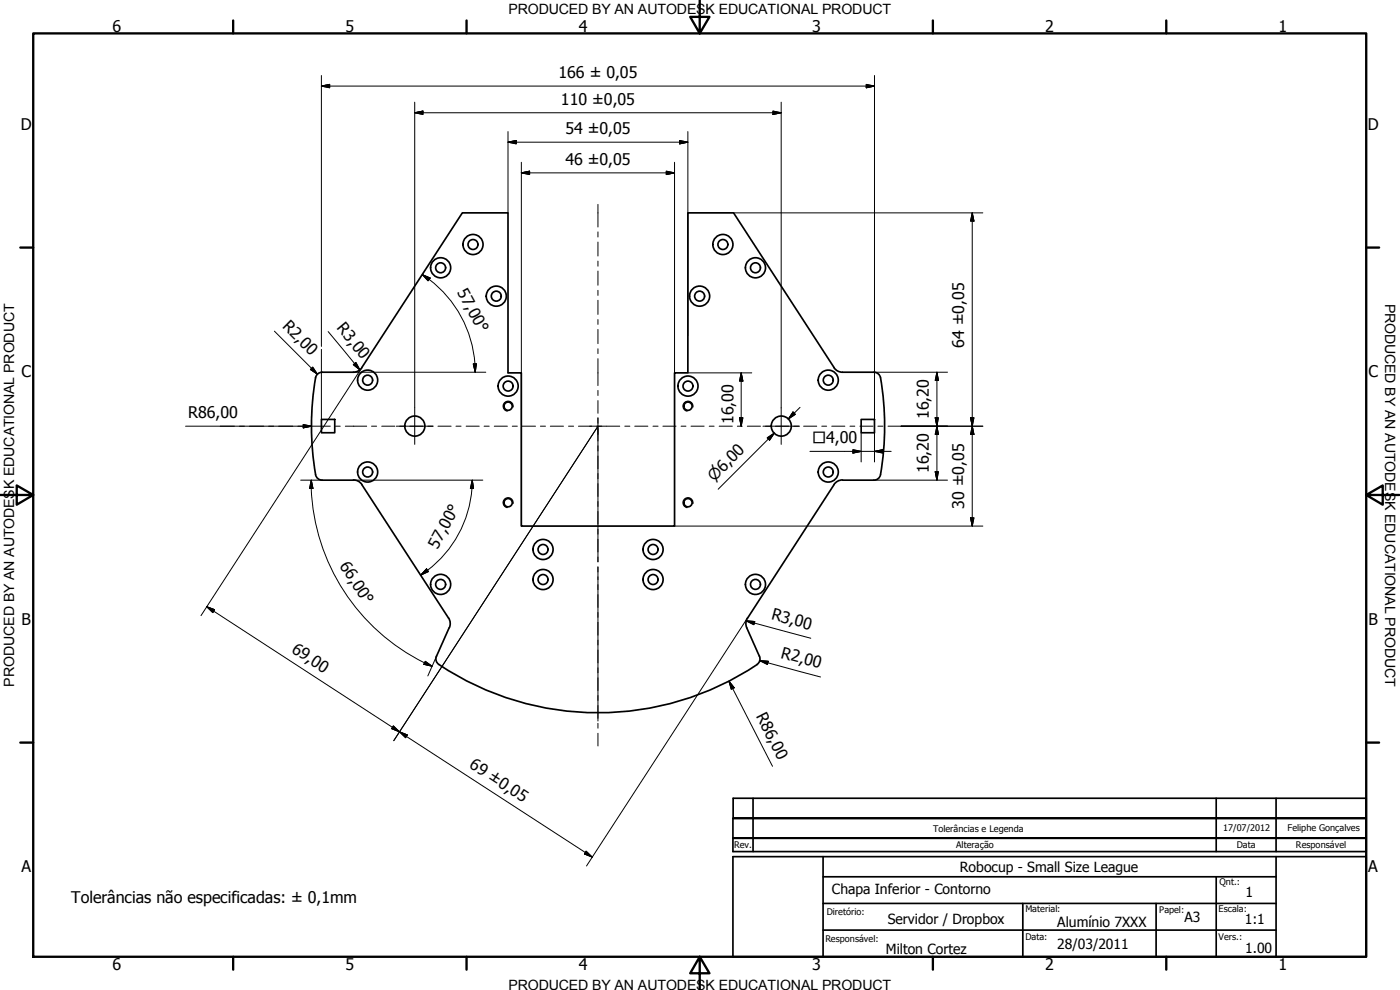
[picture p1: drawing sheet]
<svg xmlns="http://www.w3.org/2000/svg" width="420mm" height="297mm" viewBox="0 0 420 297" stroke-linecap="round" stroke-linejoin="round" font-family="sans-serif">
<!-- layer: Visible (ISO) -->
<g fill="none" stroke="#000" stroke-width=".51">
<path d="M94.7 113.3a86 86 0 0 0 0 29.1M96.7 111.7l-1.3 .5-.7 1.1M108.6 110.3l30.1-46.4h13.8v48h4v45.9h45.9v-45.9h4v-48h13.8l30.4 46.8 1.2 .8 1 .2h9.5M108.6 110.3l-.7 .7-1.3 .6-10 .1M262.3 111.7l1.3 .5a3.5 3.5 0 0 1 .9 2.8 84.2 84.2 0 0 1-.4 27.9l-.9 .9-.9 .3M96.5 125.8h4v4h-4zM258.4 125.8h4v4h-4zM94.7 142.4l.7 1.2 1.3 .5M96.6 144.1h9.5M106.1 144l1.4 .4 1.1 1M108.6 145.4l26 40.1M252.8 144l-1 .2-1.2 .8-26.5 40.9-.3 1 .3 1.4 4 9-.3 1.4-.6 .7"/>
<path d="M252.9 144.1h9.4M131.7 199.4a86 86 0 0 0 95.5 0M134.6 185.4l.5 1.5-.2 1.4M134.8 188.3l-4 9 .3 1.4 .6 .7"/>
<circle cx="142" cy="73.4" r="1.49"/>
<circle cx="142" cy="73.4" r="3"/>
<circle cx="216.9" cy="73.4" r="1.49"/>
<circle cx="216.9" cy="73.4" r="3"/>
<circle cx="132.2" cy="80.3" r="1.49"/>
<circle cx="132.2" cy="80.3" r="3"/>
<circle cx="148.9" cy="88.9" r="1.49"/>
<circle cx="148.9" cy="88.9" r="3"/>
<circle cx="210" cy="88.9" r="1.49"/>
<circle cx="210" cy="88.9" r="3"/>
<circle cx="226.7" cy="80.3" r="1.49"/>
<circle cx="226.7" cy="80.3" r="3"/>
<circle cx="110.3" cy="114.1" r="1.49"/>
<circle cx="110.3" cy="114.1" r="3"/>
<circle cx="152.5" cy="115.8" r="1.49"/>
<circle cx="152.5" cy="115.8" r="3"/>
<circle cx="206.5" cy="115.8" r="1.49"/>
<circle cx="206.5" cy="115.8" r="3"/>
<circle cx="248.6" cy="114.1" r="1.49"/>
<circle cx="248.6" cy="114.1" r="3"/>
<circle cx="124.5" cy="127.8" r="3"/>
<circle cx="152.5" cy="121.9" r="1.24"/>
<circle cx="206.5" cy="121.9" r="1.24"/>
<circle cx="234.5" cy="127.8" r="3"/>
<circle cx="110.3" cy="141.6" r="1.49"/>
<circle cx="110.3" cy="141.6" r="3"/>
<circle cx="152.5" cy="150.8" r="1.24"/>
<circle cx="206.5" cy="150.8" r="1.24"/>
<circle cx="248.6" cy="141.6" r="1.49"/>
<circle cx="248.6" cy="141.6" r="3"/>
<circle cx="132.2" cy="175.3" r="1.49"/>
<circle cx="132.2" cy="175.3" r="3"/>
<circle cx="163" cy="164.9" r="1.49"/>
<circle cx="163" cy="173.9" r="1.49"/>
<circle cx="163" cy="173.9" r="3"/>
<circle cx="163" cy="164.9" r="3"/>
<circle cx="196" cy="164.9" r="1.49"/>
<circle cx="196" cy="173.9" r="1.49"/>
<circle cx="196" cy="173.9" r="3"/>
<circle cx="196" cy="164.9" r="3"/>
<circle cx="226.7" cy="175.3" r="1.49"/>
<circle cx="226.7" cy="175.3" r="3"/>
</g>
<!-- layer: Visible Narrow (ISO) -->
<path d="M154 122.1a1.49 1.49 0 0 0-1.2-1.7 1.49 1.49 0 0 0-1.8 1.2 1.49 1.49 0 0 0 1.2 1.7M207.9 122.1a1.49 1.49 0 0 0-1.2-1.7 1.49 1.49 0 0 0-1.7 1.2 1.49 1.49 0 0 0 1.2 1.7M154 151.1a1.49 1.49 0 0 0-1.2-1.7 1.49 1.49 0 0 0-1.8 1.2 1.49 1.49 0 0 0 1.2 1.7M207.9 151.1a1.49 1.49 0 0 0-1.2-1.7 1.49 1.49 0 0 0-1.7 1.2 1.49 1.49 0 0 0 1.2 1.7" fill="none" stroke="#000" stroke-width=".38"/>
<!-- layer: Border (ISO) -->
<g fill="none" stroke="#000" stroke-width=".7">
<path d="M10 10h400v277.1h-400zM70 6.1v3.9M140 6.1v3.9M210 0v10l-2.9-4.9h5.8l-2.9 4.9M280 6.1v3.9M350 6.1v3.9M6.1 74.3h3.9M410 74.3h3.9M0 148.5h10l-5-2.8v5.7l5-2.9M410 148.5l5 2.9v-5.7l-5 2.8h10M6.1 222.8h3.9M410 222.8h3.9"/>
<path d="M70 287.1v3.8M140 287.1v3.8M210 287.1l2.9 4.9h-5.8l2.9-4.9v9.9M280 287.1v3.8M350 287.1v3.8"/>
</g>
<!-- layer: Title (ANSI) -->
<path d="M220 257h190v30.1h-190zM247 257v30.1M383 257v30.1M247 271.1h136M247 279.1h136M307 271.1v16M365 263.1v24" fill="none" stroke="#000" stroke-width=".51"/>
<!-- layer: Title (ISO) -->
<path d="M220 239.5h190v16h-190v-10h190h-190zM226 239.5v16M365 239.5v16M383 239.5v16M410 251.5h-190h190M247 263.1h136M347 271.1v16" fill="none" stroke="#000" stroke-width=".51"/>
<!-- layer: Center Mark (ISO) -->
<path d="M118.9 127.9h11.1M124.5 122.4v10.9M177 127.9h5M179.5 125.3v5.1M179.5 127.9v40.7M229 127.9h11M234.4 122.4v10.9M179.5 170.1v1.5M179.5 173.1v43.2" fill="none" stroke="#000" stroke-width=".3"/>
<!-- layer: Centerline (ISO) -->
<g fill="none" stroke="#000" stroke-width=".3">
<path d="M179.5 61.3v6.8M179.5 69.6v1.5M179.5 72.6v4.2M179.5 78.3v1.6M179.5 81.3v4.3M179.5 87.1v1.5M179.5 90.1v4.2M179.5 95.9v1.4M179.5 98.9v4.2M179.5 104.6v1.5M179.5 107.6v8.1M179.5 117.1v1.6"/>
<path d="M66.1 127.9h4.3M71.9 127.9h1.4M74.9 127.9h4.2M80.6 127.9h1.5M83.6 127.9h4.3M89.4 127.9h1.5M92.4 127.9h6.7M100.6 127.9h1.5M103.6 127.9h6.4M111.5 127.9h1.5M114.6 127.9h3.9M120 127.9h1.5"/>
<path d="M123 127.9h3.9M128.4 127.9h1.5M131.4 127.9h4M136.8 127.9h1.6M139.9 127.9h3.9M145.3 127.9h1.5M148.3 127.9h4M153.7 127.9h1.6M156.7 127.9h4M162.2 127.9h1.5M165.2 127.9h3.9M170.6 127.9h1.5"/>
<path d="M173.6 127.9h3.9M179.1 127.9h1.5M179.5 120.2v3.8M179.5 125.5v1.5M179.5 128.5v3.8M179.5 133.8v1.5M179.5 136.8v3.8M182.1 127.9h3.9M187.5 127.9h1.5M190.5 127.9h3.9M196 127.9h1.5M198.9 127.9h4"/>
<path d="M204.4 127.9h1.5M207.4 127.9h3.9M212.9 127.9h1.4M215.8 127.9h4M221.3 127.9h1.5M224.3 127.9h3.9M229.7 127.9h1.5M232.7 127.9h4M238.2 127.9h1.4M241.2 127.9h3.9M246.6 127.9h1.5M249.6 127.9h4"/>
<path d="M255.1 127.9h1.4M258.1 127.9h3.9M263.5 127.9h1.5M266.5 127.9h3.9M179.5 142.1v1.5M179.5 145.1v3.9M179.5 150.5v1.4M179.5 153.5v3.8M179.5 158.8v1.5M179.5 161.8v3.8M179.5 167.1v1.5M179.5 170.1v3.8"/>
<path d="M179.5 175.4v1.5M179.5 178.4v3.8M179.5 183.8v1.4M179.5 186.7v3.8M179.5 192.1v1.4M179.5 195.1v3.8M179.5 200.4v1.5M179.5 203.4v3.8M179.5 208.7v1.5M179.5 211.7v3.8M179.5 217v1.5M179.5 220v3.8"/>
</g>
<!-- layer: Dimension (ISO) -->
<g fill="none" stroke="#000" stroke-width=".3">
<path d="M96.5 25.8l2.4-.5v1zM96.5 25.8h165.9M96.5 22.7v81.2M124.5 33.8l2.4-.5v1zM124.5 33.8h109.9M124.5 30.7v91.7M152.5 39.5v24.4M206.4 39.5v61.1M232 33.3l2.4 .5-2.4 .5zM234.4 30.7v91.7M260 25.3l2.4 .5-2.4 .5zM262.4 22.7v103.1"/>
<path d="M152.5 42.7l2.4-.6v1.1zM152.5 42.7h53.9M156.5 51.9l2.4-.5v1zM156.5 51.9h45.9M156.5 48.7v79M200 51.4l2.4 .5-2.4 .5zM202.4 48.7v79M204 42.1l2.4 .6-2.4 .5zM220.2 63.9h74.8M291.8 63.9l.5 2.4h-1zM291.8 63.9v93.9M82.4 99.4l12.8 12.9"/>
<path d="M98.5 99.5l9.5 11.5M126.7 82.4l2.4 1-.6 .9zM126.7 82.4a34.8 34.8 0 0 1 15.9 29.3M93.2 110.9l.7-.7 1.3 2.1zM96.5 104.8v21M106 109.4l.8-.6 1.2 2.2zM106.1 111.7h39.7M108.5 110.4l-11.2 17.3M142 109.2l1-.1-.4 2.6zM206.4 111.9h19.2M222.4 111.9l.5 2.4h-1zM222.4 111.9v16"/>
<path d="M262.3 111.7h22.1M281.2 111.7l.4 2.5h-.9zM281.2 111.7v32.4M55.7 127.9h37.8M91 127.4l2.5 .5-2.5 .5zM97.2 127.9l-36.9 56.8M156.5 127.9v29.9M179.4 128l-61.2 94.2M202.4 127.9v29.9h92.6M221.9 125.3h1l-.5 2.6zM230.3 131.4l2-1.4-1.4 2.1zM230.6 131.7l1.7-1.7-16.8 16.8"/>
<path d="M238 123.6l.7 .7-2.1 1.4zM240.1 122.2l-3.5 3.5M243.1 135.4h24.4M256 134.9l2.4 .5-2.4 .5zM258.4 129.8v8.8M262.4 135.4l2.6-.5v1zM262.4 129.8v8.8M270.4 127.9h24.6M280.7 125.3h.9l-.4 2.6zM281.2 127.9l.4 2.5h-.9zM291.3 125.3h1l-.5 2.6zM291.8 127.9l.5 2.5h-1z"/>
<path d="M90.2 144.1h6.4M93.4 144.1l.5 2.4h-1zM93.4 144.1a61 61 0 0 0 34 54.8M106.1 144.1h38.8M141.6 146.5a34.1 34.1 0 0 1-15.4 26.1M141.7 144.1l.4 2.4h-.9zM141.7 144.1l-.1 2.4M262.3 144.1h22.1M280.7 141.5h.9l-.4 2.6zM291.3 155.4h1l-.5 2.4zM128 170.7l.6 .8-2.4 1.1zM62 182l2.4 .9-.5 .9z"/>
<path d="M62 182l115.7 75.2M127.4 198.9l2.3 1M127.6 198.4l2.1 1.5-2.5-.6zM131 196.9l-2.6 5.9M224 186.3l2.5 .2-.2 .9zM224 186.3l19.3 5.2M224.2 185.6l-48.2 74.2M228 198.2l2.6 .2-.3 1zM228 198.2l18.3 4.9M118 217.8l1.9 1.8-2.4-1zM119.9 219.6l2.3 .9-.5 .8zM218.8 204.4l1.5 2-.8 .4z"/>
<path d="M218.8 204.4l13 25.5M175.9 255.4l1.8 1.8-2.3-1z"/>
</g>
<g fill="#000" stroke="#000" stroke-width=".3">
<path d="M96.5 25.8l2.4-.5zM96.5 25.8l2.4-.5v1zM124.5 33.8l2.4-.5zM124.5 33.8l2.4-.5v1zM232 34.3l2.4-.5zM232 33.3l2.4 .5-2.4 .5zM260 26.3l2.4-.5zM260 25.3l2.4 .5-2.4 .5zM152.5 42.7l2.4-.6zM152.5 42.7l2.4-.6v1.1zM156.5 51.9l2.4-.5zM156.5 51.9l2.4-.5v1z"/>
<path d="M200 52.4l2.4-.5zM200 51.4l2.4 .5-2.4 .5zM204 43.2l2.4-.5zM204 42.1l2.4 .6-2.4 .5zM291.8 63.9l.5 2.4zM291.8 63.9l.5 2.4h-1zM126.7 82.4l2.4 1zM126.7 82.4l2.4 1-.6 .9zM93.2 110.9l2 1.4zM93.2 110.9l.7-.7 1.3 2.1zM106 109.4l2 1.6zM106 109.4l.8-.6 1.2 2.2z"/>
<path d="M142 109.2l.6 2.5zM142 109.2l1-.1-.4 2.6zM222.4 111.9l.5 2.4zM222.4 111.9l.5 2.4h-1zM281.2 111.7l.4 2.5zM281.2 111.7l.4 2.5h-.9zM91 128.4l2.5-.5zM91 127.4l2.5 .5-2.5 .5zM221.9 125.3l.5 2.6zM221.9 125.3h1l-.5 2.6zM232.3 130l-1.4 2.1zM230.3 131.4l2-1.4-1.4 2.1z"/>
<path d="M238 123.6l-1.4 2.1zM238 123.6l.7 .7-2.1 1.4zM256 135.9l2.4-.5zM256 134.9l2.4 .5-2.4 .5zM262.4 135.4l2.6-.5zM262.4 135.4l2.6-.5v1zM280.7 125.3l.5 2.6zM280.7 125.3h.9l-.4 2.6zM281.2 127.9l.4 2.5zM281.2 127.9l.4 2.5h-.9zM291.3 125.3l.5 2.6zM291.3 125.3h1l-.5 2.6z"/>
<path d="M291.8 127.9l.5 2.5zM291.8 127.9l.5 2.5h-1zM93.4 144.1l.5 2.4zM93.4 144.1l.5 2.4h-1zM141.7 144.1l.4 2.4zM141.7 144.1l.4 2.4h-.9zM280.7 141.5l.5 2.6zM280.7 141.5h.9l-.4 2.6zM291.3 155.4l.5 2.4zM291.3 155.4h1l-.5 2.4zM128 170.7l-1.8 1.9zM128 170.7l.6 .8-2.4 1.1z"/>
<path d="M62 182l2.4 .9zM62 182l2.4 .9-.5 .9zM127.2 199.3l2.5 .6zM127.6 198.4l2.1 1.5-2.5-.6zM224 186.3l2.5 .2zM224 186.3l2.5 .2-.2 .9zM228 198.2l2.6 .2zM228 198.2l2.6 .2-.3 1zM117.5 218.6l2.4 1zM118 217.8l1.9 1.8-2.4-1zM218.8 204.4l1.5 2zM218.8 204.4l1.5 2-.8 .4z"/>
<path d="M119.9 219.6l2.3 .9zM119.9 219.6l2.3 .9-.5 .8zM175.4 256.2l2.3 1zM175.9 255.4l1.8 1.8-2.3-1z"/>
</g>
<g font-size="4.8">
<text x="33.7" y="9.6">6</text>
<text x="103.7" y="9.6">5</text>
<text x="173.7" y="9.6">4</text>
<text x="243.7" y="9.6">3</text>
<text x="313.7" y="9.6">2</text>
<text x="383.7" y="9.6">1</text>
<text x="167.6" y="23.5">166 ± 0,05</text>
<text x="168.3" y="31.5">110 ±0,05</text>
<text x="6.2" y="38.9">D</text>
<text x="169.7" y="40.2">54 ±0,05</text>
<text x="410.5" y="38.9">D</text>
<text x="169.7" y="49.5">46 ±0,05</text>
<text x="137.1" y="87.6" transform="rotate(61 137.1 87.6)">57,00°</text>
<text x="84.6" y="98.2" transform="rotate(45 84.6 98.2)">R2,00</text>
<text x="100.8" y="98.5" transform="rotate(50 100.8 98.5)">R3,00</text>
<text x="289.4" y="104.4" transform="rotate(-90 289.4 104.4)">64 ±0,05</text>
<text x="6.4" y="113.1">C</text>
<text x="410.7" y="113.1">C</text>
<text x="56.5" y="125.5">R86,00</text>
<text x="278.8" y="125.7" transform="rotate(-90 278.8 125.7)">16,20</text>
<text x="220.1" y="127.2" transform="rotate(-90 220.1 127.2)">16,00</text>
<text x="278.8" y="141.9" transform="rotate(-90 278.8 141.9)">16,20</text>
<text x="289.4" y="152.6" transform="rotate(-90 289.4 152.6)">30 ±0,05</text>
<text x="131.3" y="165" transform="rotate(-61 131.3 165)">57,00°</text>
<text x="101.8" y="169.8" transform="rotate(57 101.8 169.8)">66,00°</text>
<text x="231.3" y="185.8" transform="rotate(15 231.3 185.8)">R3,00</text>
<text x="6.4" y="187.4">B</text>
<text x="410.7" y="187.4">B</text>
<text x="87.2" y="195.6" transform="rotate(33 87.2 195.6)">69,00</text>
<text x="234.2" y="197.4" transform="rotate(15 234.2 197.4)">R2,00</text>
<text x="226.8" y="214.9" transform="rotate(63 226.8 214.9)">R86,00</text>
<text x="140.7" y="230.2" transform="rotate(33 140.7 230.2)">69 ±0,05</text>
<text x="6.4" y="261.7">A</text>
<text x="410.7" y="261.7">A</text>
<text x="21.4" y="270.9">Tolerâncias não especificadas: ± 0,1mm</text>
<text x="33.7" y="290.9">6</text>
<text x="103.7" y="290.9">5</text>
<text x="173.7" y="290.9">4</text>
<text x="243.7" y="290.9">3</text>
<text x="313.7" y="290.9">2</text>
<text x="383.7" y="290.9">1</text>
</g>
<g font-size="4.6">
<text x="243.8" y="133">□4,00</text>
<text x="214.4" y="144.6" transform="rotate(-45 214.4 144.6)">⌀6,00</text>
</g>
<g font-size="4.3">
<text x="152.6" y="4.3">PRODUCED BY AN AUTODESK EDUCATIONAL PRODUCT</text>
<text x="415.7" y="91.1" transform="rotate(90 415.7 91.1)">PRODUCED BY AN AUTODESK EDUCATIONAL PRODUCT</text>
<text x="4.3" y="206" transform="rotate(-90 4.3 206)">PRODUCED BY AN AUTODESK EDUCATIONAL PRODUCT</text>
<text x="152.6" y="297">PRODUCED BY AN AUTODESK EDUCATIONAL PRODUCT</text>
</g>
<g font-size="4.2">
<text x="288.1" y="261.5">Robocup - Small Size League</text>
<text x="249.7" y="268.2">Chapa Inferior - Contorno</text>
<text x="373.8" y="269.2">1</text>
<text x="266.4" y="277.2">Servidor / Dropbox</text>
<text x="317.3" y="278.2">Alumínio 7XXX</text>
<text x="355.5" y="276.8">A3</text>
<text x="373.6" y="277.2">1:1</text>
<text x="265.9" y="286.1">Milton Cortez</text>
<text x="317.2" y="284.7">28/03/2011</text>
<text x="373.7" y="285.9">1.00</text>
</g>
<g font-size="2.7">
<text x="280" y="249.7">Tolerâncias e Legenda</text>
<text x="367.1" y="249.3">17/07/2012</text>
<text x="386.4" y="249.3">Feliphe Gonçalves</text>
<text x="220.3" y="254.5">Rev.</text>
<text x="287" y="254.5">Alteração</text>
<text x="371.2" y="254.5">Data</text>
<text x="388.9" y="254.4">Responsável</text>
<text x="366" y="265.4">Qnt.:</text>
<text x="248.1" y="274.4">Diretório:</text>
<text x="307.7" y="273.7">Material:</text>
<text x="347.9" y="273.8">Papel:</text>
<text x="365.7" y="273.6">Escala:</text>
<text x="307.7" y="282">Data:</text>
<text x="365.7" y="282">Vers.:</text>
<text x="247.7" y="282.6">Responsável:</text>
</g>
</svg>
